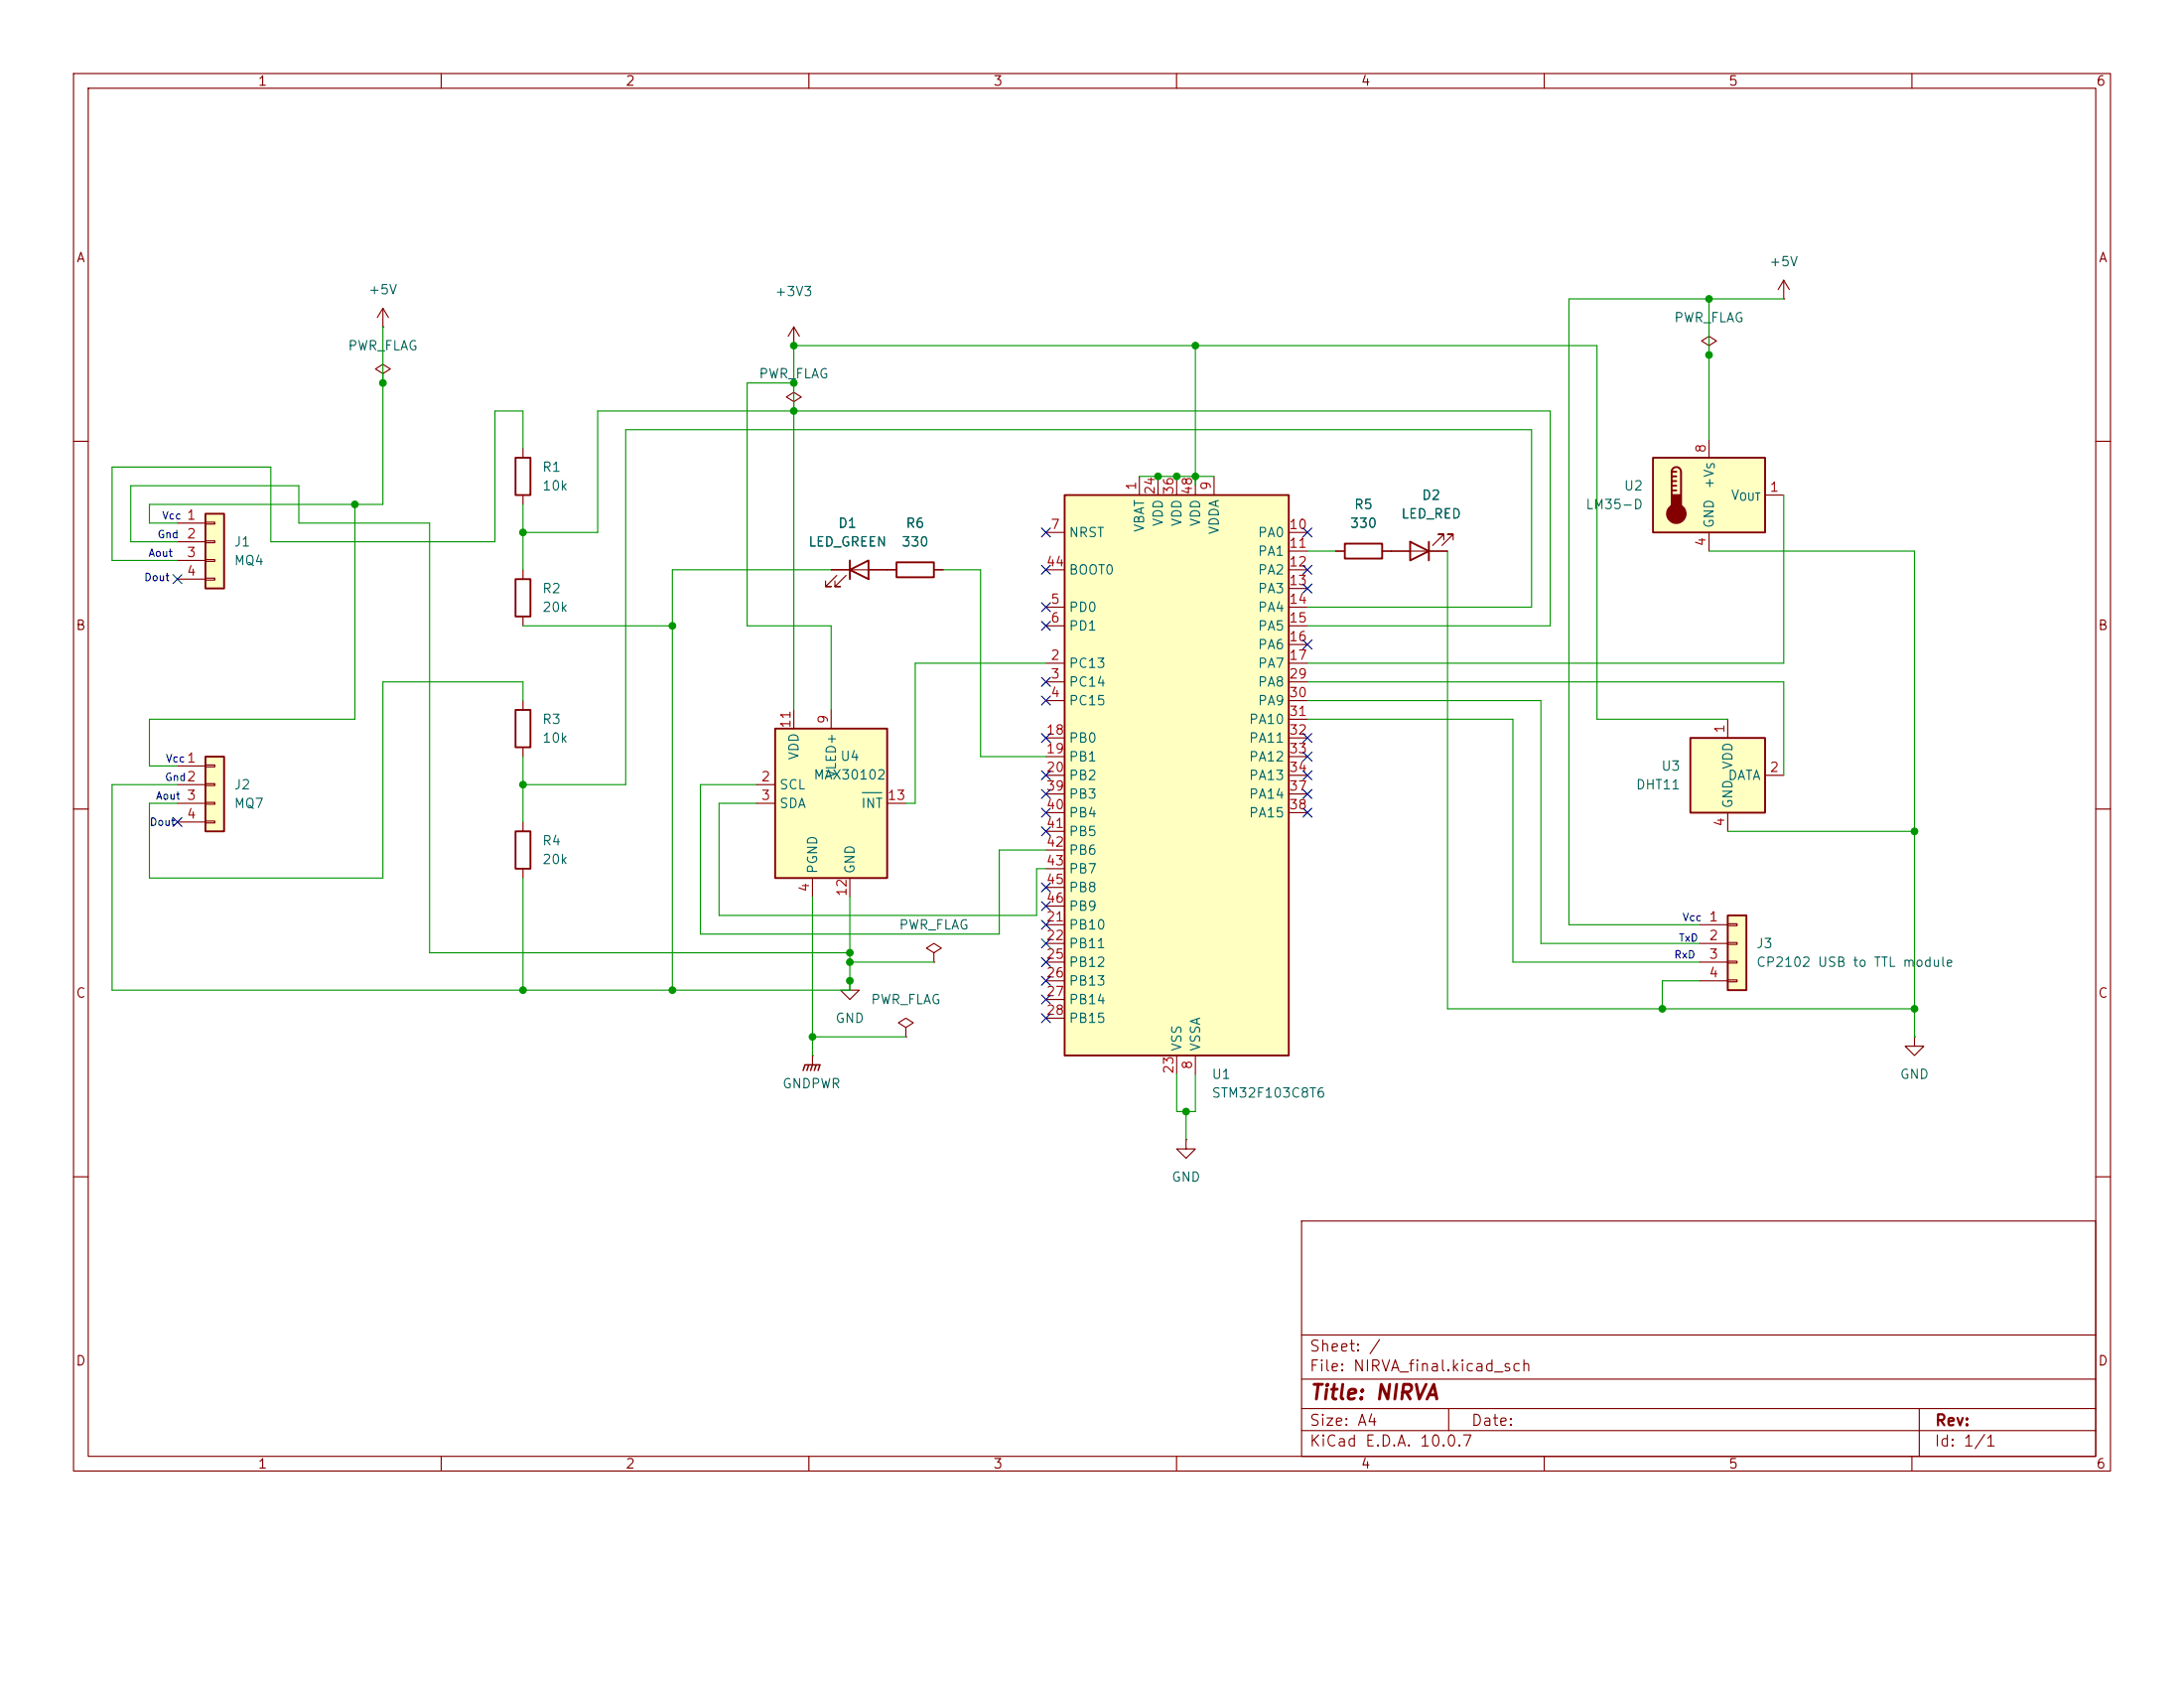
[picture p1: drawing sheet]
<svg xmlns="http://www.w3.org/2000/svg" width="279mm" height="216mm" viewBox="0 0 279 216" stroke-linecap="round" stroke-linejoin="round" font-family="sans-serif">
<g fill="none" stroke="#840000" stroke-width=".14">
<path d="M9.4 9.4h260.6v178.8h-260.6zM11.3 11.3h256.8v175h-256.8zM56.4 9.4v1.9M103.5 9.4v1.9M150.5 9.4v1.9M197.6 9.4v1.9M244.6 9.4v1.9M9.4 56.4h1.9M66.9 57.3v1.2M268.1 56.4h1.9M66.9 63.3v1.2M9.4 103.5h1.9"/>
<path d="M268.1 103.5h1.9M244.9 132.6v1.2h1.2l-1.2 1.2-1.2-1.2h1.2M244.9 132.6h.1M9.4 150.5h1.9M151.7 145.8v1.2h1.2l-1.2 1.1-1.2-1.1h1.2M151.7 145.8h.1M166.5 156.2h101.6v30.1h-101.6zM268.1 150.5h1.9M166.5 176.4h101.6M166.5 170.7h101.6M56.4 186.3v1.9M103.5 186.3v1.9"/>
<path d="M150.5 186.3v1.9M166.5 183h101.6M166.5 180.2h101.6M185.3 180.2v2.8M197.6 186.3v1.9M244.6 186.3v1.9M245.5 180.2v6.1"/>
</g>
<path d="M65.9 58.5h2v4.8h-2z" fill="none" stroke="#840000" stroke-width=".24"/>
<path d="M26.3 65.7h2.4v9.6h-2.4z" fill="#ffffc2"/>
<path d="M26.3 65.7h2.4v9.6h-2.4z" fill="none" stroke="#840000" stroke-width=".24"/>
<path d="M22.7 66.9h3.6M22.7 69.3h3.6M22.7 71.7h3.6M22.7 74.1h3.6M26.3 66.8h1.2v.2h-1.2zM26.3 69.2h1.2v.2h-1.2zM26.3 71.6h1.2v.2h-1.2zM26.3 74h1.2v.2h-1.2z" fill="none" stroke="#840000" stroke-width=".14"/>
<path d="M26.3 96.8h2.4v9.5h-2.4z" fill="#ffffc2"/>
<path d="M108.7 72.9l2.4-1.2v2.4zM108.7 71.7v2.4M26.3 96.8h2.4v9.5h-2.4z" fill="none" stroke="#840000" stroke-width=".24"/>
<g fill="none" stroke="#840000" stroke-width=".14">
<path d="M106.3 72.9h7.2M107 73.6l-1.4 1.4h.7h-.7v-.7M108.2 73.6l-1.4 1.4h.7h-.7v-.7M22.7 98h3.6M26.3 97.8h1.2v.3h-1.2zM22.7 100.4h3.6M22.7 102.7h3.6M22.7 105.1h3.6M26.3 100.2h1.2v.3h-1.2zM26.3 102.6h1.2v.3h-1.2zM26.3 105h1.2v.3h-1.2zM119.5 121.9l.9-.6-.9-.6-1 .6 1 .6v1.2"/>
<path d="M119.5 123.1h.1"/>
</g>
<path d="M99.2 93.2h14.3v19.1h-14.3z" fill="#ffffc2"/>
<path d="M114.7 71.9h4.8v1.9h-4.8zM172 69.5h4.8v1.9h-4.8zM180.4 69.3l2.4 1.2-2.4 1.2zM182.8 69.3v2.4M99.2 93.2h14.3v19.1h-14.3z" fill="none" stroke="#840000" stroke-width=".24"/>
<g fill="none" stroke="#840000" stroke-width=".14">
<path d="M228.2 38.2h.1M228.2 35.8l-.7 1.2M228.2 35.8l.7 1.2M228.2 35.8v2.4M101.6 51.4l.9-.6-.9-.6-1 .6 1 .6v1.2M101.6 52.6h.1M101.6 44.2h.1M101.6 41.8v2.4M101.6 41.8l-.8 1.2M101.6 41.8l.7 1.2M113.5 72.9h1.2M119.5 72.9h1.2"/>
<path d="M170.8 70.5h1.2M176.8 70.5h8.4M184.7 69.1v-.8h-.7h.7l-1.4 1.5M185.9 69.1v-.8h-.7h.7l-1.4 1.5M101.6 90.8v2.4M106.3 90.8v2.4M96.8 100.4h2.4M96.8 102.7h2.4M103.9 112.3v2.4M108.7 112.3v2.4M113.5 102.7h2.4M103.9 135h.1"/>
<path d="M103.9 135v1.2M108.7 125.4v1.2h1.2l-1.2 1.2-1.2-1.2h1.2M108.7 125.4h.1M115.9 131.4l.9-.6-.9-.6-1 .6 1 .6v1.2M115.9 132.6h.1"/>
</g>
<path d="M110.3 101.4h2.5" fill="none" stroke="#006464" stroke-width=".14"/>
<path d="M102.7 136.9l.3-.7h1.9l-.2 .7M103.5 136.2l-.3 .7M103.9 136.2l-.2 .7M104.4 136.2l-.2 .7" fill="none" stroke="#840000" stroke-width=".19"/>
<path d="M136.2 63.3h28.7v71.7h-28.7z" fill="#ffffc2"/>
<path d="M136.2 63.3h28.7v71.7h-28.7z" fill="none" stroke="#840000" stroke-width=".24"/>
<g fill="none" stroke="#840000" stroke-width=".14">
<path d="M133.8 77.7h2.4M133.8 68.1h2.4M133.8 72.9h2.4M145.8 60.9v2.4M148.1 60.9v2.4M150.5 60.9v2.4M152.9 60.9v2.4M155.3 60.9v2.4M164.9 77.7h2.4M164.9 68.1h2.4M164.9 70.5h2.4M164.9 72.9h2.4"/>
<path d="M164.9 75.3h2.4M133.8 84.8h2.4M133.8 87.2h2.4M133.8 89.6h2.4M133.8 80h2.4M133.8 94.4h2.4M133.8 96.8h2.4M133.8 99.2h2.4M164.9 84.8h2.4M164.9 87.2h2.4M164.9 89.6h2.4M164.9 80h2.4"/>
<path d="M164.9 82.4h2.4M164.9 94.4h2.4M164.9 96.8h2.4M164.9 99.2h2.4M164.9 92h2.4M133.8 118.3h2.4M133.8 101.6h2.4M133.8 103.9h2.4M133.8 106.3h2.4M133.8 108.7h2.4M133.8 111.1h2.4M133.8 113.5h2.4"/>
<path d="M133.8 115.9h2.4M164.9 101.6h2.4M164.9 103.9h2.4M133.8 120.7h2.4M133.8 123.1h2.4M133.8 125.4h2.4M133.8 127.8h2.4M133.8 130.2h2.4M150.5 135v2.4M152.9 135v2.4"/>
</g>
<path d="M211.5 58.5h14.3v9.6h-14.3z" fill="#ffffc2"/>
<path d="M211.5 58.5h14.3v9.6h-14.3zM213.9 60.3v3M213.9 60.3h.6M213.9 60.9h.6M213.9 61.5h.6M213.9 62.1h.6M213.9 62.7h.6M213.9 60.3a.6 .6 0 0 1 .6-.6 .6 .6 0 0 1 .6 .6v3" fill="none" stroke="#840000" stroke-width=".24"/>
<g fill="#840000" stroke="#840000" stroke-width=".24">
<path d="M213.9 63.3h1.2v1.8h-1.2z"/>
<circle cx="214.5" cy="65.7" r="1.19"/>
</g>
<path d="M218.6 56.2v2.3M218.6 68.1v2.4M225.8 63.3h2.4" fill="none" stroke="#840000" stroke-width=".14"/>
<path d="M216.2 94.4h9.6v9.5h-9.6z" fill="#ffffc2"/>
<path d="M65.9 74.1h2v4.8h-2zM65.9 90.8h2v4.8h-2zM216.2 94.4h9.6v9.5h-9.6zM65.9 106.3h2v4.8h-2z" fill="none" stroke="#840000" stroke-width=".24"/>
<g fill="none" stroke="#840000" stroke-width=".14">
<path d="M49 47.8l.9-.6-.9-.6-1 .6 1 .6v1.2M49 49h.1M218.6 44.2l1-.6-1-.6-.9 .6 .9 .6v1.2M218.6 45.4h.1M66.9 72.9v1.2M66.9 78.9v1.1M66.9 89.6v1.2M66.9 95.6v1.2M221 92v2.4M225.8 99.2h2.4M66.9 105.1v1.2M66.9 111.1v1.2"/>
<path d="M221 103.9v2.4"/>
</g>
<path d="M221 117.1h2.4v9.5h-2.4z" fill="#ffffc2"/>
<path d="M221 117.1h2.4v9.5h-2.4z" fill="none" stroke="#840000" stroke-width=".24"/>
<g fill="none" stroke="#840000" stroke-width=".14">
<path d="M49 39.4l-.7 1.2M49 39.4l.7 1.2M49 39.4v2.4M49 41.8h.1M106.3 72.9h2.4M111.1 72.9h3.6M119.5 72.9h1.2M170.8 70.5h1.2M176.8 70.5h3.6M182.8 70.5h2.4M217.4 118.3h3.6M221 118.2h1.2v.2h-1.2z"/>
<path d="M217.4 120.7h3.6M217.4 123.1h3.6M217.4 125.4h3.6M221 120.5h1.2v.3h-1.2zM221 122.9h1.2v.3h-1.2zM221 125.3h1.2v.3h-1.2z"/>
</g>
<g fill="none" stroke="#009600" stroke-width=".14">
<path d="M218.6 38.2v18M228.2 38.2h-27.5v80.1h16.7M49 41.8v22.7h-29.9v2.4h3.6M66.9 57.3v-4.7h-3.6v16.7h-28.7v-9.6h-20.3v12h8.4M101.6 49h-6v31h10.7v10.8M152.9 44.2v17.9M22.7 69.3h-6v-7.2h21.5v4.8h16.8v55h53.7M45.4 64.5v27.5h-26.3v6h3.6M66.9 68.1h9.6v-15.5h121.8v27.4h-31M66.9 64.5v8.4M106.3 72.9h-20.3v53.7M120.7 72.9h4.7v23.9h8.4"/>
<path d="M145.8 60.9h9.5M167.3 77.7h28.6v-22.7h-115.9v45.4h-13.1M167.3 70.5h3.5M185.2 70.5v58.5h59.7M218.6 70.5h26.3v62.1M228.2 63.3v21.5h-60.9M66.9 80h19.1M66.9 89.6v-2.4h-17.9v25.1h-29.9v-9.6h3.6M66.9 96.8v8.3M101.6 90.8v-46.6h102.7v47.8h16.7M133.8 84.8h-16.7v17.9h-1.2M167.3 92h26.2v31.1h23.9"/>
<path d="M167.3 87.2h60.9v12M167.3 89.6h29.8v31.1h20.3M22.7 100.4h-8.4v26.2h94.4v-11.9M66.9 112.3v14.3M96.8 102.7h-4.8v14.4h40.6v-6h1.2M96.8 100.4h-7.2v19.1h38.2v-10.8h6M103.9 114.7v20.3M221 106.3h23.9M103.9 132.6h12M108.7 123.1h10.8M150.5 137.4v4.8h2.4v-4.8M217.4 125.4h-4.7v3.6"/>
<path d="M151.7 142.2v3.6"/>
</g>
<g fill="none" stroke="#000084" stroke-width=".14">
<path d="M22.1 73.5l1.2 1.1M23.3 73.5l-1.2 1.1M133.2 79.5l1.2 1.1M133.2 72.3l1.2 1.2M133.2 67.5l1.2 1.2M133.2 77.1l1.2 1.1M134.4 79.5l-1.2 1.1M134.4 72.3l-1.2 1.2M134.4 67.5l-1.2 1.2M134.4 77.1l-1.2 1.1M166.7 72.3l1.1 1.2M166.7 67.5l1.1 1.2"/>
<path d="M166.7 74.7l1.1 1.1M167.8 72.3l-1.1 1.2M167.8 67.5l-1.1 1.2M167.8 74.7l-1.1 1.1M133.2 93.8l1.2 1.2M133.2 86.6l1.2 1.2M133.2 98.6l1.2 1.1M133.2 89l1.2 1.2M134.4 93.8l-1.2 1.2M134.4 86.6l-1.2 1.2M134.4 98.6l-1.2 1.1M134.4 89l-1.2 1.2"/>
<path d="M166.7 81.9l1.1 1.1M166.7 96.2l1.1 1.1M166.7 98.6l1.1 1.1M166.7 93.8l1.1 1.2M167.8 81.9l-1.1 1.1M167.8 93.8l-1.1 1.2M167.8 96.2l-1.1 1.1M167.8 98.6l-1.1 1.1M22.1 104.6l1.2 1.1M23.3 104.6l-1.2 1.1M133.2 103.4l1.2 1.1M133.2 117.7l1.2 1.2"/>
<path d="M133.2 112.9l1.2 1.2M133.2 101l1.2 1.1M133.2 105.8l1.2 1.1M133.2 115.3l1.2 1.2M134.4 115.3l-1.2 1.2M134.4 103.4l-1.2 1.1M134.4 117.7l-1.2 1.2M134.4 101l-1.2 1.1M134.4 112.9l-1.2 1.2M134.4 105.8l-1.2 1.1M166.7 103.4l1.1 1.1M166.7 101l1.1 1.1"/>
<path d="M167.8 103.4l-1.1 1.1M167.8 101l-1.1 1.1M133.2 127.3l1.2 1.1M133.2 129.7l1.2 1.1M133.2 122.5l1.2 1.1M133.2 124.9l1.2 1.1M133.2 120.1l1.2 1.1M134.4 127.3l-1.2 1.1M134.4 129.7l-1.2 1.1M134.4 122.5l-1.2 1.1M134.4 124.9l-1.2 1.1M134.4 120.1l-1.2 1.1"/>
</g>
<g fill="#009600" stroke="#009600" stroke-width=".13">
<circle cx="103.9" cy="132.6" r=".43"/>
<circle cx="108.7" cy="125.4" r=".43"/>
<circle cx="108.7" cy="123.1" r=".43"/>
<circle cx="101.6" cy="49" r=".43"/>
<circle cx="101.6" cy="52.6" r=".43"/>
<circle cx="108.7" cy="121.9" r=".43"/>
<circle cx="86" cy="126.6" r=".43"/>
<circle cx="218.6" cy="38.2" r=".43"/>
<circle cx="212.7" cy="129" r=".43"/>
<circle cx="244.9" cy="106.3" r=".43"/>
<circle cx="244.9" cy="129" r=".43"/>
<circle cx="151.7" cy="142.2" r=".43"/>
<circle cx="66.9" cy="100.4" r=".43"/>
<circle cx="66.9" cy="126.6" r=".43"/>
<circle cx="86" cy="80" r=".43"/>
<circle cx="66.9" cy="68.1" r=".43"/>
<circle cx="49" cy="49" r=".43"/>
<circle cx="45.4" cy="64.5" r=".43"/>
<circle cx="148.1" cy="60.9" r=".43"/>
<circle cx="150.5" cy="60.9" r=".43"/>
<circle cx="152.9" cy="60.9" r=".43"/>
<circle cx="152.9" cy="44.2" r=".43"/>
<circle cx="101.6" cy="44.2" r=".43"/>
<circle cx="218.6" cy="45.4" r=".43"/>
</g>
<text font-size="1.9" fill="#840000" x="167.4" y="179.5">Title: NIRVA</text>
<g font-size="1.4" fill="#840000">
<text x="167.4" y="173.2">Sheet: /</text>
<text x="167.4" y="175.8">File: NIRVA_final.kicad_sch</text>
<text x="167.4" y="185.4">KiCad E.D.A. 10.0.7</text>
<text x="167.4" y="182.7">Size: A4</text>
<text x="188.1" y="182.7">Date:</text>
<text x="247.4" y="185.4">Id: 1/1</text>
<text x="247.5" y="182.7">Rev:</text>
</g>
<g font-size="1.2" fill="#840000">
<text x="32.9" y="11.3">1</text>
<text x="79.9" y="11.3">2</text>
<text x="127" y="11.3">3</text>
<text x="174" y="11.3">4</text>
<text x="221" y="11.3">5</text>
<text x="268.1" y="11.3">6</text>
<text x="9.7" y="33.9">A</text>
<text x="268.4" y="33.9">A</text>
<text x="9.6" y="80.9">B</text>
<text x="268.3" y="80.9">B</text>
<text x="9.6" y="127.9">C</text>
<text x="268.3" y="127.9">C</text>
<text x="9.6" y="175">D</text>
<text x="268.3" y="175">D</text>
<text x="32.9" y="188.1">1</text>
<text x="79.9" y="188.1">2</text>
<text x="127" y="188.1">3</text>
<text x="174" y="188.1">4</text>
<text x="221" y="188.1">5</text>
<text x="268.1" y="188.1">6</text>
</g>
<g font-size="1.2" fill="#006464">
<text x="226.3" y="34.4">+5V</text>
<text x="47" y="37.9">+5V</text>
<text x="99" y="38.2">+3V3</text>
<text x="214.1" y="41.5">PWR_FLAG</text>
<text x="44.4" y="45.1">PWR_FLAG</text>
<text x="97" y="48.7">PWR_FLAG</text>
<text x="69.3" y="60.6">R1</text>
<text x="69.3" y="63">10k</text>
<text x="173.1" y="65.4">R5</text>
<text x="181.8" y="64.2">D2</text>
<text x="202.8" y="65.4">LM35-D</text>
<text x="207.7" y="63">U2</text>
<text x="219.5" y="62.6" transform="rotate(-90 219.5 62.6)">+V</text>
<text x="221.4" y="64.2">V</text>
<text x="29.9" y="70.2">J1</text>
<text x="103.3" y="70.2">LED_GREEN</text>
<text x="107.1" y="67.8">D1</text>
<text x="115.3" y="70.2">330</text>
<text x="115.8" y="67.8">R6</text>
<text x="136.7" y="69">NRST</text>
<text x="146.7" y="68.2" transform="rotate(-90 146.7 68.2)">VBAT</text>
<text x="149.1" y="67.4" transform="rotate(-90 149.1 67.4)">VDD</text>
<text x="151.4" y="67.4" transform="rotate(-90 151.4 67.4)">VDD</text>
<text x="153.8" y="67.4" transform="rotate(-90 153.8 67.4)">VDD</text>
<text x="156.2" y="68.5" transform="rotate(-90 156.2 68.5)">VDDA</text>
<text x="160.8" y="69">PA0</text>
<text x="160.8" y="71.4">PA1</text>
<text x="172.6" y="67.8">330</text>
<text x="179.2" y="66.6">LED_RED</text>
<text x="219.5" y="67.6" transform="rotate(-90 219.5 67.6)">GND</text>
<text x="29.9" y="72.6">MQ4</text>
<text x="69.3" y="76.2">R2</text>
<text x="136.7" y="73.8">BOOT0</text>
<text x="160.8" y="73.8">PA2</text>
<text x="160.8" y="76.2">PA3</text>
<text x="69.3" y="78.6">20k</text>
<text x="136.7" y="78.6">PD0</text>
<text x="136.7" y="81">PD1</text>
<text x="160.8" y="78.6">PA4</text>
<text x="160.8" y="81">PA5</text>
<text x="160.8" y="83.3">PA6</text>
<text x="136.7" y="85.7">PC13</text>
<text x="136.7" y="88.1">PC14</text>
<text x="160.8" y="85.7">PA7</text>
<text x="160.8" y="88.1">PA8</text>
<text x="69.3" y="92.9">R3</text>
<text x="69.3" y="95.3">10k</text>
<text x="136.7" y="90.5">PC15</text>
<text x="136.7" y="95.3">PB0</text>
<text x="159.7" y="92.9">PA10</text>
<text x="159.7" y="95.3">PA11</text>
<text x="160.8" y="90.5">PA9</text>
<text x="29.9" y="101.3">J2</text>
<text x="99.6" y="101.3">SCL</text>
<text x="102.5" y="97.3" transform="rotate(-90 102.5 97.3)">VDD</text>
<text x="104" y="100">MAX30102</text>
<text x="107.2" y="99.6" transform="rotate(-90 107.2 99.6)">VLED+</text>
<text x="107.4" y="97.6">U4</text>
<text x="136.7" y="97.7">PB1</text>
<text x="136.7" y="100.1">PB2</text>
<text x="159.7" y="97.7">PA12</text>
<text x="159.7" y="100.1">PA13</text>
<text x="209.2" y="101.3">DHT11</text>
<text x="212.4" y="98.9">U3</text>
<text x="221" y="100.1">DATA</text>
<text x="221.9" y="98.5" transform="rotate(-90 221.9 98.5)">VDD</text>
<text x="29.9" y="103.7">MQ7</text>
<text x="99.6" y="103.7">SDA</text>
<text x="110.1" y="103.7">INT</text>
<text x="136.7" y="102.5">PB3</text>
<text x="136.7" y="104.8">PB4</text>
<text x="136.7" y="107.2">PB5</text>
<text x="159.7" y="102.5">PA14</text>
<text x="159.7" y="104.8">PA15</text>
<text x="221.9" y="103.5" transform="rotate(-90 221.9 103.5)">GND</text>
<text x="69.3" y="108.4">R4</text>
<text x="69.3" y="110.8">20k</text>
<text x="104.8" y="111.9" transform="rotate(-90 104.8 111.9)">PGND</text>
<text x="109.6" y="111.9" transform="rotate(-90 109.6 111.9)">GND</text>
<text x="136.7" y="109.6">PB6</text>
<text x="136.7" y="112">PB7</text>
<text x="114.9" y="119.2">PWR_FLAG</text>
<text x="136.7" y="119.2">PB10</text>
<text x="136.7" y="114.4">PB8</text>
<text x="136.7" y="116.8">PB9</text>
<text x="136.7" y="121.6">PB11</text>
<text x="136.7" y="124">PB12</text>
<text x="224.6" y="121.6">J3</text>
<text x="224.6" y="124">CP2102 USB to TTL module</text>
<text x="106.8" y="131.1">GND</text>
<text x="111.3" y="128.7">PWR_FLAG</text>
<text x="136.7" y="126.4">PB13</text>
<text x="136.7" y="128.7">PB14</text>
<text x="136.7" y="131.1">PB15</text>
<text x="151.4" y="134.6" transform="rotate(-90 151.4 134.6)">VSS</text>
<text x="153.8" y="134.6" transform="rotate(-90 153.8 134.6)">VSSA</text>
<text x="100" y="139.5">GNDPWR</text>
<text x="154.9" y="138.3">U1</text>
<text x="154.9" y="140.7">STM32F103C8T6</text>
<text x="243" y="138.3">GND</text>
<text x="149.8" y="151.4">GND</text>
</g>
<g font-size="1.2" fill="#a90000">
<text x="218.5" y="58" transform="rotate(-90 218.5 58)">8</text>
<text x="145.6" y="62.8" transform="rotate(-90 145.6 62.8)">1</text>
<text x="148" y="63.4" transform="rotate(-90 148 63.4)">24</text>
<text x="150.4" y="63.4" transform="rotate(-90 150.4 63.4)">36</text>
<text x="152.8" y="63.4" transform="rotate(-90 152.8 63.4)">48</text>
<text x="155.2" y="62.8" transform="rotate(-90 155.2 62.8)">9</text>
<text x="226.3" y="63.2">1</text>
<text x="23.8" y="66.8">1</text>
<text x="23.8" y="69.2">2</text>
<text x="23.8" y="71.6">3</text>
<text x="134.3" y="68">7</text>
<text x="164.8" y="68">10</text>
<text x="164.8" y="70.4">11</text>
<text x="218.5" y="70" transform="rotate(-90 218.5 70)">4</text>
<text x="23.8" y="73.9">4</text>
<text x="133.7" y="72.8">44</text>
<text x="134.3" y="77.5">5</text>
<text x="164.8" y="72.8">12</text>
<text x="164.8" y="75.1">13</text>
<text x="164.8" y="77.5">14</text>
<text x="134.3" y="79.9">6</text>
<text x="164.8" y="79.9">15</text>
<text x="164.8" y="82.3">16</text>
<text x="134.3" y="84.7">2</text>
<text x="134.3" y="87.1">3</text>
<text x="134.3" y="89.5">4</text>
<text x="164.8" y="84.7">17</text>
<text x="164.8" y="87.1">29</text>
<text x="164.8" y="89.5">30</text>
<text x="101.4" y="93.3" transform="rotate(-90 101.4 93.3)">11</text>
<text x="106.2" y="92.7" transform="rotate(-90 106.2 92.7)">9</text>
<text x="133.7" y="94.3">18</text>
<text x="164.8" y="91.9">31</text>
<text x="164.8" y="94.3">32</text>
<text x="220.9" y="93.9" transform="rotate(-90 220.9 93.9)">1</text>
<text x="23.8" y="97.8">1</text>
<text x="23.8" y="100.2">2</text>
<text x="97.3" y="100.2">2</text>
<text x="133.7" y="96.6">19</text>
<text x="133.7" y="99">20</text>
<text x="133.7" y="101.4">39</text>
<text x="164.8" y="96.6">33</text>
<text x="164.8" y="99">34</text>
<text x="164.8" y="101.4">37</text>
<text x="226.3" y="99">2</text>
<text x="23.8" y="102.6">3</text>
<text x="23.8" y="105">4</text>
<text x="97.3" y="102.6">3</text>
<text x="113.4" y="102.6">13</text>
<text x="133.7" y="103.8">40</text>
<text x="133.7" y="106.2">41</text>
<text x="164.8" y="103.8">38</text>
<text x="220.9" y="105.8" transform="rotate(-90 220.9 105.8)">4</text>
<text x="133.7" y="108.6">42</text>
<text x="133.7" y="111">43</text>
<text x="133.7" y="113.4">45</text>
<text x="103.8" y="114.2" transform="rotate(-90 103.8 114.2)">4</text>
<text x="108.6" y="114.8" transform="rotate(-90 108.6 114.8)">12</text>
<text x="133.7" y="118.2">21</text>
<text x="133.7" y="115.8">46</text>
<text x="218.5" y="118.2">1</text>
<text x="133.7" y="120.5">22</text>
<text x="133.7" y="122.9">25</text>
<text x="133.7" y="125.3">26</text>
<text x="218.5" y="120.5">2</text>
<text x="218.5" y="122.9">3</text>
<text x="218.5" y="125.3">4</text>
<text x="133.7" y="127.7">27</text>
<text x="133.7" y="130.1">28</text>
<text x="150.4" y="137.5" transform="rotate(-90 150.4 137.5)">23</text>
<text x="152.8" y="136.9" transform="rotate(-90 152.8 136.9)">8</text>
</g>
<g font-size="1" fill="#006464">
<text x="219.6" y="60.1" transform="rotate(-90 219.6 60.1)">S</text>
<text x="222.4" y="64.3">OUT</text>
</g>
<g font-size="1" fill="#0000c2">
<text x="18.9" y="71.5">Aout</text>
<text x="20.1" y="69.1">Gnd</text>
<text x="20.7" y="66.7">Vcc</text>
<text x="18.4" y="74.6">Dout</text>
<text x="21" y="100.1">Gnd</text>
<text x="21.1" y="97.7">Vcc</text>
<text x="19.1" y="105.9">Dout</text>
<text x="19.9" y="102.5">Aout</text>
<text x="215.2" y="118.1">Vcc</text>
<text x="214.1" y="122.8">RxD</text>
<text x="214.7" y="120.7">TxD</text>
</g>
</svg>
